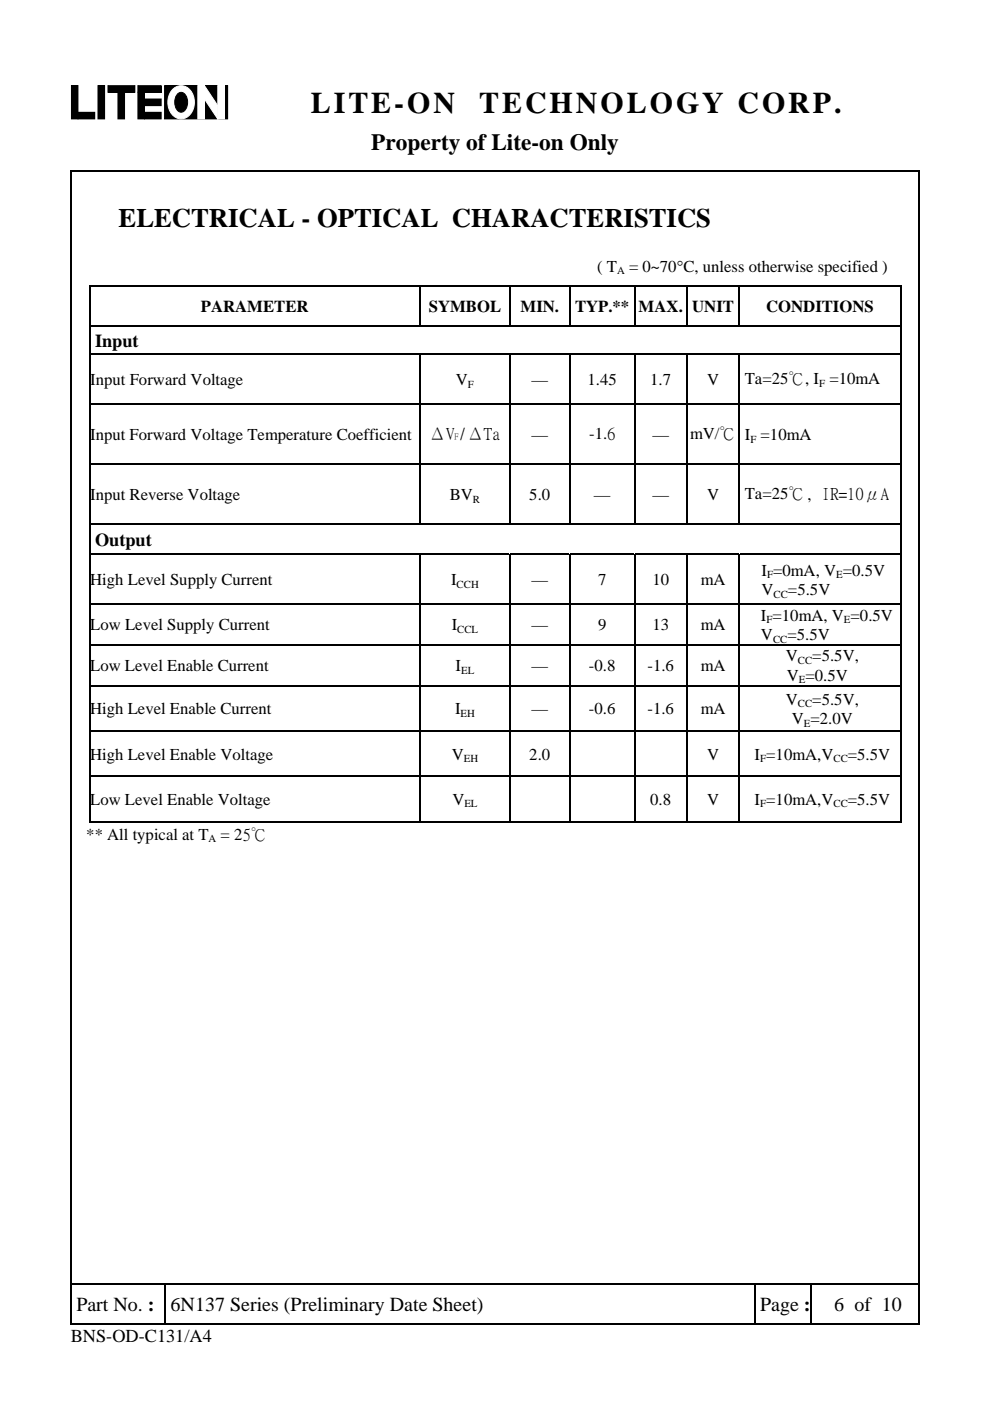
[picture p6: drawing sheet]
<svg xmlns="http://www.w3.org/2000/svg" width="210mm" height="297mm" viewBox="0 0 210 297" stroke-linecap="round" stroke-linejoin="round" font-family="sans-serif">
<path d="M22.9 18.2h5.7v1.4h-5.7zM29.3 18.2h4.9v1.4h-4.9zM15.2 18.2h1.3v7h-1.3zM16.6 23.8h3.5v1.4h-3.5zM20.8 18.2h1.4v7h-1.4zM25 19.6h1.4v5.6h-1.4zM29.3 19.6h1.3v5.6h-1.3zM30.7 23.8h3.5v1.4h-3.5zM30.7 21h3.5v1.4h-3.5zM34.9 18.2h13.4v7h-13.4z" fill="#000"/>
<path d="M15.2 18.2h1.3v7h-1.3zM20.8 18.2h1.4v7h-1.4zM22.9 18.2h5.7v1.4h-5.7zM25 19.6h1.4v5.6h-1.4zM29.3 18.2h4.9v1.4h-4.9zM29.3 19.6h1.3v5.6h-1.3zM34.9 18.2h13.4v7h-13.4zM16.6 23.8h3.5v1.4h-3.5zM30.7 23.8h3.5v1.4h-3.5zM30.7 21h3.5v1.4h-3.5z" fill="none" stroke="#000" stroke-width=".21"/>
<path d="M36.8 18.8a2.58 2.58 0 0 1 4.2 1.5 3.5 3.5 0 0 1-2.6 4.9 3.5 3.5 0 0 1-2.6-4.9l.3-.6z" fill-rule="evenodd" fill="#fff" stroke="#fff" stroke-width=".21"/>
<path d="M37.7 19.9a1.16 1.16 0 0 1 1.9 .7 2.26 2.26 0 0 1-1.2 3.2 2.27 2.27 0 0 1-1.2-3.2z" fill-rule="evenodd" fill="#000" stroke="#000" stroke-width=".21"/>
<path d="M42 18.2h1.3v7h-1.3z" fill="#fff"/>
<path d="M42 18.2h1.3v7h-1.3z" fill="none" stroke="#fff" stroke-width=".21"/>
<path d="M46.2 18.2h1.4v7h-1.4z" fill="#fff"/>
<path d="M46.2 18.2h1.4v7h-1.4z" fill="none" stroke="#fff" stroke-width=".21"/>
<path d="M43.4 18.2l2.8 4.2v2.8l-2.8-4.2z" fill-rule="evenodd" fill="#fff" stroke="#fff" stroke-width=".21"/>
<g fill="#000">
<path d="M14.9 36.1h.2v.3h-.2zM194.8 36.1h.3v.3h-.3zM14.9 60.4h.2v.3h-.2zM14.9 68.9h.2v.3h-.2zM14.9 75h.2v.2h-.2zM18.9 60.4h.2v.3h-.2zM18.9 68.9h.2v.3h-.2zM18.9 75h.2v.2h-.2zM89 60.4h.2v.3h-.2zM89 75h.2v.2h-.2zM108 60.4h.3v.3h-.3zM108 75h.3v.2h-.3z"/>
<path d="M120.7 60.4h.3v.3h-.3zM120.7 75h.3v.2h-.3zM134.5 60.4h.2v.3h-.2zM134.5 75h.2v.2h-.2zM145.6 60.4h.2v.3h-.2zM145.6 75h.2v.2h-.2zM156.7 60.4h.3v.3h-.3zM156.7 75h.3v.2h-.3zM190.9 60.4h.3v.3h-.3zM190.9 68.9h.3v.3h-.3zM190.9 75h.3v.2h-.3zM194.8 60.4h.3v.3h-.3z"/>
<path d="M194.8 68.9h.3v.3h-.3zM194.8 75h.3v.2h-.3zM14.9 85.6h.2v.3h-.2zM14.9 98.3h.2v.3h-.2zM18.9 85.6h.2v.3h-.2zM18.9 98.3h.2v.3h-.2zM89 85.6h.2v.3h-.2zM89 98.3h.2v.3h-.2zM108 85.6h.3v.3h-.3zM108 98.3h.3v.3h-.3zM120.7 85.6h.3v.3h-.3zM120.7 98.3h.3v.3h-.3z"/>
<path d="M134.5 85.6h.2v.3h-.2zM134.5 98.3h.2v.3h-.2zM145.6 85.6h.2v.3h-.2zM145.6 98.3h.2v.3h-.2zM156.7 85.6h.3v.3h-.3zM156.7 98.3h.3v.3h-.3zM190.9 85.6h.3v.3h-.3zM190.9 98.3h.3v.3h-.3zM194.8 85.6h.3v.3h-.3zM194.8 98.3h.3v.3h-.3zM14.9 111h.2v.3h-.2zM14.9 117.4h.2v.3h-.2z"/>
<path d="M18.9 111h.2v.3h-.2zM18.9 117.4h.2v.3h-.2zM89 117.4h.2v.3h-.2zM108 117.4h.3v.3h-.3zM120.7 117.4h.3v.3h-.3zM134.5 117.4h.2v.3h-.2zM145.6 117.4h.2v.3h-.2zM156.7 117.4h.3v.3h-.3zM190.9 111h.3v.3h-.3zM190.9 117.4h.3v.3h-.3zM194.8 111h.3v.3h-.3zM194.8 117.4h.3v.3h-.3z"/>
<path d="M14.9 128h.2v.3h-.2zM14.9 136.5h.2v.3h-.2zM18.9 128h.2v.3h-.2zM18.9 136.5h.2v.3h-.2zM89 128h.2v.3h-.2zM89 136.5h.2v.3h-.2zM108 128h.3v.3h-.3zM108 136.5h.3v.3h-.3zM120.7 128h.3v.3h-.3zM120.7 136.5h.3v.3h-.3zM134.5 128h.2v.3h-.2zM134.5 136.5h.2v.3h-.2z"/>
<path d="M145.6 128h.2v.3h-.2zM145.6 136.5h.2v.3h-.2zM156.7 128h.3v.3h-.3zM156.7 136.5h.3v.3h-.3zM190.9 128h.3v.3h-.3zM190.9 136.5h.3v.3h-.3zM194.8 128h.3v.3h-.3zM194.8 136.5h.3v.3h-.3zM14.9 145.3h.2v.3h-.2zM14.9 154.9h.2v.3h-.2zM18.9 145.3h.2v.3h-.2zM18.9 154.9h.2v.3h-.2z"/>
<path d="M89 145.3h.2v.3h-.2zM89 154.9h.2v.3h-.2zM108 145.3h.3v.3h-.3zM108 154.9h.3v.3h-.3zM120.7 145.3h.3v.3h-.3zM120.7 154.9h.3v.3h-.3zM134.5 145.3h.2v.3h-.2zM134.5 154.9h.2v.3h-.2zM145.6 145.3h.2v.3h-.2zM145.6 154.9h.2v.3h-.2zM156.7 145.3h.3v.3h-.3zM156.7 154.9h.3v.3h-.3z"/>
<path d="M190.9 145.3h.3v.3h-.3zM190.9 154.9h.3v.3h-.3zM194.8 145.3h.3v.3h-.3zM194.8 154.9h.3v.3h-.3zM14.9 164.5h.2v.2h-.2zM14.9 174.1h.2v.2h-.2zM18.9 164.5h.2v.2h-.2zM18.9 174.1h.2v.2h-.2zM89 164.5h.2v.2h-.2zM108 164.5h.3v.2h-.3zM120.7 164.5h.3v.2h-.3zM134.5 164.5h.2v.2h-.2z"/>
<path d="M145.6 164.5h.2v.2h-.2zM156.7 164.5h.3v.2h-.3zM190.9 164.5h.3v.2h-.3zM190.9 174.1h.3v.2h-.3zM194.8 164.5h.3v.2h-.3zM194.8 174.1h.3v.2h-.3zM14.9 272.1h.2v.3h-.2zM34.9 272.1h.2v.3h-.2zM159.9 272.1h.3v.3h-.3zM171.9 272.1h.2v.3h-.2zM194.8 272.1h.3v.3h-.3zM194.8 280.6h.3v.2h-.3z"/>
</g>
<g fill="none" stroke="#000" stroke-width=".25">
<path d="M14.9 36.3h179.9M15 36.4v24M194.9 36.4v24M15 60.7v8.2M15 69.2v5.8M15 75.2v10.4M18.9 60.6h70.1M19 60.7v8.2M19 69.2v5.8M19 75.2v10.4M19.1 69h171.8M19.1 75.1h69.9"/>
<path d="M89.1 60.7v8.2M89.1 75.2v10.4M89.2 60.6h18.8M89.2 75.1h18.8M108.1 60.7v8.2M108.1 75.2v10.4M108.3 60.6h12.4M108.3 75.1h12.4M120.8 60.7v8.2M120.8 75.2v10.4M121 60.6h13.5M121 75.1h13.5"/>
<path d="M134.6 60.7v8.2M134.6 75.2v10.4M134.7 60.6h10.9M134.7 75.1h10.9M145.7 60.7v8.2M145.7 75.2v10.4M145.8 60.6h10.9M145.8 75.1h10.9M156.8 60.7v8.2M156.8 75.2v10.4M157 60.6h33.9M157 75.1h33.9"/>
<path d="M191.1 60.7v8.2M191.1 69.2v5.8M191.1 75.2v10.4M194.9 60.7v8.2M194.9 69.2v5.8M194.9 75.2v10.4M15 85.9v12.4M15 98.6v12.4M19 85.9v12.4M19 98.6v12.4M19.1 85.7h69.9M19.1 98.4h69.9"/>
<path d="M89.1 85.9v12.4M89.1 98.6v12.4M89.2 85.7h18.8M89.2 98.4h18.8M108.1 85.9v12.4M108.1 98.6v12.4M108.3 85.7h12.4M108.3 98.4h12.4M120.8 85.9v12.4M120.8 98.6v12.4M121 85.7h13.5M121 98.4h13.5"/>
<path d="M134.6 85.9v12.4M134.6 98.6v12.4M134.7 85.7h10.9M134.7 98.4h10.9M145.7 85.9v12.4M145.7 98.6v12.4M145.8 85.7h10.9M145.8 98.4h10.9M156.8 85.9v12.4M156.8 98.6v12.4M157 85.7h33.9M157 98.4h33.9"/>
<path d="M191.1 85.9v12.4M191.1 98.6v12.4M194.9 85.9v12.4M194.9 98.6v12.4M15 111.3v6.1M15 117.7v10.3M19 111.3v6.1M19 117.7v10.3M19.1 111.1h171.8M19.1 117.6h69.9M89.1 117.7v10.3M89.2 117.6h18.8"/>
<path d="M108.1 117.7v10.3M108.3 117.6h12.4M120.8 117.7v10.3M121 117.6h13.5M134.6 117.7v10.3M134.7 117.6h10.9M145.7 117.7v10.3M145.8 117.6h10.9M156.8 117.7v10.3M157 117.6h33.9M191.1 111.3v6.1M191.1 117.7v10.3"/>
<path d="M194.9 111.3v6.1M194.9 117.7v10.3M15 128.3v8.2M15 136.8v8.5M19 128.3v8.2M19 136.8v8.5M19.1 128.1h69.9M19.1 136.7h69.9M89.1 128.3v8.2M89.1 136.8v8.5M89.2 128.1h18.8M89.2 136.7h18.8"/>
<path d="M108.1 128.3v8.2M108.1 136.8v8.5M108.3 128.1h12.4M108.3 136.7h12.4M120.8 128.3v8.2M120.8 136.8v8.5M121 128.1h13.5M121 136.7h13.5M134.6 128.3v8.2M134.6 136.8v8.5M134.7 128.1h10.9M134.7 136.7h10.9"/>
<path d="M145.7 128.3v8.2M145.7 136.8v8.5M145.8 128.1h10.9M145.8 136.7h10.9M156.8 128.3v8.2M156.8 136.8v8.5M157 128.1h33.9M157 136.7h33.9M191.1 128.3v8.2M191.1 136.8v8.5M194.9 128.3v8.2M194.9 136.8v8.5"/>
<path d="M15 145.6v9.3M15 155.2v9.3M19 145.6v9.3M19 155.2v9.3M19.1 145.4h69.9M19.1 155h69.9M89.1 145.6v9.3M89.1 155.2v9.3M89.2 145.4h18.8M89.2 155h18.8M108.1 145.6v9.3M108.1 155.2v9.3"/>
<path d="M108.3 145.4h12.4M108.3 155h12.4M120.8 145.6v9.3M120.8 155.2v9.3M121 145.4h13.5M121 155h13.5M134.6 145.6v9.3M134.6 155.2v9.3M134.7 145.4h10.9M134.7 155h10.9M145.7 145.6v9.3M145.7 155.2v9.3"/>
<path d="M145.8 145.4h10.9M145.8 155h10.9M156.8 145.6v9.3M156.8 155.2v9.3M157 145.4h33.9M157 155h33.9M191.1 145.6v9.3M191.1 155.2v9.3M194.9 145.6v9.3M194.9 155.2v9.3M15 164.7v9.4M15 174.3v97.8"/>
<path d="M18.9 174.2h172.3M19 164.7v9.4M19.1 164.6h69.9M89.1 164.7v9.4M89.2 164.6h18.8M108.1 164.7v9.4M108.3 164.6h12.4M120.8 164.7v9.4M121 164.6h13.5M134.6 164.7v9.4M134.7 164.6h10.9M145.7 164.7v9.4"/>
<path d="M145.8 164.6h10.9M156.8 164.7v9.4M157 164.6h33.9M191.1 164.7v9.4M194.9 164.7v9.4M194.9 174.3v97.8M15 272.4v8.4M15.1 272.2h19.8M35 272.4v8.4M35.1 272.2h124.8M160 272.4v8.4M160.2 272.2h11.7"/>
<path d="M172 272.4v8.4M172.1 272.2h22.7M194.9 272.4v8.4M14.9 280.7h20M35.1 280.7h124.8M160.2 280.7h11.7M172.1 280.7h22.7"/>
</g>
<g font-size="6.3">
<text x="65.9" y="23.9">LITE-ON</text>
<text x="101.6" y="23.9">TECHNOLOGY CORP.</text>
</g>
<text font-size="5.7" x="25.1" y="48">ELECTRICAL - OPTICAL CHARACTERISTICS</text>
<text font-size="4.9" x="78.7" y="31.7">Property of Lite-on Only</text>
<g font-size="4.2">
<text x="16.2" y="278">Part No. :</text>
<text x="36.2" y="278">6N137 Series (Preliminary Date Sheet)</text>
<text x="161.2" y="278">Page :</text>
<text x="176.9" y="278">6 of 10</text>
</g>
<g font-size="3.9">
<text x="20.2" y="73.5">Input</text>
<text x="20.2" y="115.8">Output</text>
<text x="15" y="284.4">BNS-OD-C131/A4</text>
</g>
<g font-size="3.5">
<text x="126.6" y="57.6">( T</text>
<text x="133.4" y="57.6">= 0~70°C, unless otherwise specified )</text>
<text x="42.6" y="66.1">PARAMETER</text>
<text x="91" y="66.1">SYMBOL</text>
<text x="110.4" y="66.1">MIN.</text>
<text x="122" y="66.1">TYP.** MAX. UNIT</text>
<text x="162.5" y="66.1">CONDITIONS</text>
<text x="19.1" y="81.7">Input Forward Voltage</text>
<text x="96.7" y="81.7">V</text>
<text x="112.7" y="81.7">—</text>
<text x="124.6" y="81.7">1.45</text>
<text x="137.9" y="81.7">1.7</text>
<text x="150" y="81.7">V</text>
<text x="158" y="81.5">Ta=25℃, I =10mA</text>
<text x="19.1" y="93.3">Input Forward Voltage Temperature Coefficient</text>
<text x="91.1" y="93.1">ΔV /ΔTa</text>
<text x="112.7" y="93.3">—</text>
<text x="125" y="93.1">-1.6</text>
<text x="138.4" y="93.3">—</text>
<text x="146.4" y="93.1">mV/℃</text>
<text x="158" y="93.3">I =10mA</text>
<text x="19.1" y="106">Input Reverse Voltage</text>
<text x="95.4" y="106">BV</text>
<text x="112.3" y="106">5.0</text>
<text x="125.9" y="106">—</text>
<text x="138.4" y="106">—</text>
<text x="150" y="106">V</text>
<text x="158" y="105.9">Ta=25℃, IR=10μA</text>
<text x="19.1" y="124.1">High Level Supply Current</text>
<text x="95.7" y="124.1">I</text>
<text x="112.7" y="124.1">—</text>
<text x="126.8" y="124.1">7</text>
<text x="138.4" y="124.1">10</text>
<text x="148.6" y="124.1">mA</text>
<text x="161.5" y="122">I =0mA, V =0.5V</text>
<text x="161.4" y="131.6">I =10mA, V =0.5V</text>
<text x="161.5" y="126.2">V</text>
<text x="167.1" y="126.2">=5.5V</text>
<text x="19.1" y="133.6">Low Level Supply Current</text>
<text x="95.8" y="133.6">I</text>
<text x="112.7" y="133.6">—</text>
<text x="126.8" y="133.6">9</text>
<text x="138.4" y="133.6">13</text>
<text x="148.6" y="133.6">mA</text>
<text x="161.4" y="135.7">V</text>
<text x="167" y="135.7">=5.5V</text>
<text x="19.1" y="142.3">Low Level Enable Current</text>
<text x="96.6" y="142.3">I</text>
<text x="112.7" y="142.3">—</text>
<text x="124.9" y="142.3">-0.8</text>
<text x="137.3" y="142.3">-1.6</text>
<text x="148.6" y="142.3">mA</text>
<text x="166.7" y="140.2">V</text>
<text x="172.3" y="140.2">=5.5V,</text>
<text x="166.7" y="149.4">V</text>
<text x="166.9" y="144.4">V =0.5V</text>
<text x="172.3" y="149.4">=5.5V,</text>
<text x="19.1" y="151.5">High Level Enable Current</text>
<text x="96.5" y="151.5">I</text>
<text x="112.7" y="151.5">—</text>
<text x="124.9" y="151.5">-0.6</text>
<text x="137.3" y="151.5">-1.6</text>
<text x="148.6" y="151.5">mA</text>
<text x="168" y="153.5">V =2.0V</text>
<text x="19.1" y="161.1">High Level Enable Voltage</text>
<text x="95.8" y="161.1">V</text>
<text x="112.3" y="161.1">2.0</text>
<text x="150" y="161.1">V</text>
<text x="160.1" y="161.1">I =10mA,V</text>
<text x="179.8" y="161.1">=5.5V</text>
<text x="19.1" y="170.6">Low Level Enable Voltage</text>
<text x="96" y="170.6">V</text>
<text x="137.9" y="170.6">0.8</text>
<text x="150" y="170.6">V</text>
<text x="160.1" y="170.6">I =10mA,V</text>
<text x="179.8" y="170.6">=5.5V</text>
<text x="18.3" y="178">** All typical at T</text>
<text x="46.8" y="178">= 25℃</text>
</g>
<g font-size="2.3">
<text x="130.9" y="58.2">A</text>
<text x="99.3" y="82.2">F</text>
<text x="173.8" y="82">F</text>
<text x="159.2" y="93.9">F</text>
<text x="100.3" y="106.6">R</text>
<text x="96.9" y="124.6">CCH</text>
<text x="162.7" y="122.6">F</text>
<text x="177.4" y="122.6">E</text>
<text x="164.1" y="126.7">CC</text>
<text x="97" y="134.2">CCL</text>
<text x="162.6" y="132.1">F</text>
<text x="164" y="136.2">CC</text>
<text x="179" y="132.1">E</text>
<text x="97.8" y="142.8">EL</text>
<text x="169.2" y="140.8">CC</text>
<text x="169.2" y="149.9">CC</text>
<text x="169.4" y="144.9">E</text>
<text x="97.7" y="152">EH</text>
<text x="170.5" y="154.1">E</text>
<text x="98.4" y="161.6">EH</text>
<text x="161.2" y="161.6">F</text>
<text x="176.8" y="161.6">CC</text>
<text x="98.5" y="171.2">EL</text>
<text x="161.2" y="171.2">F</text>
<text x="176.8" y="171.2">CC</text>
<text x="44.2" y="178.6">A</text>
</g>
<text font-size="1.8" x="96.4" y="93.1">F</text>
</svg>
